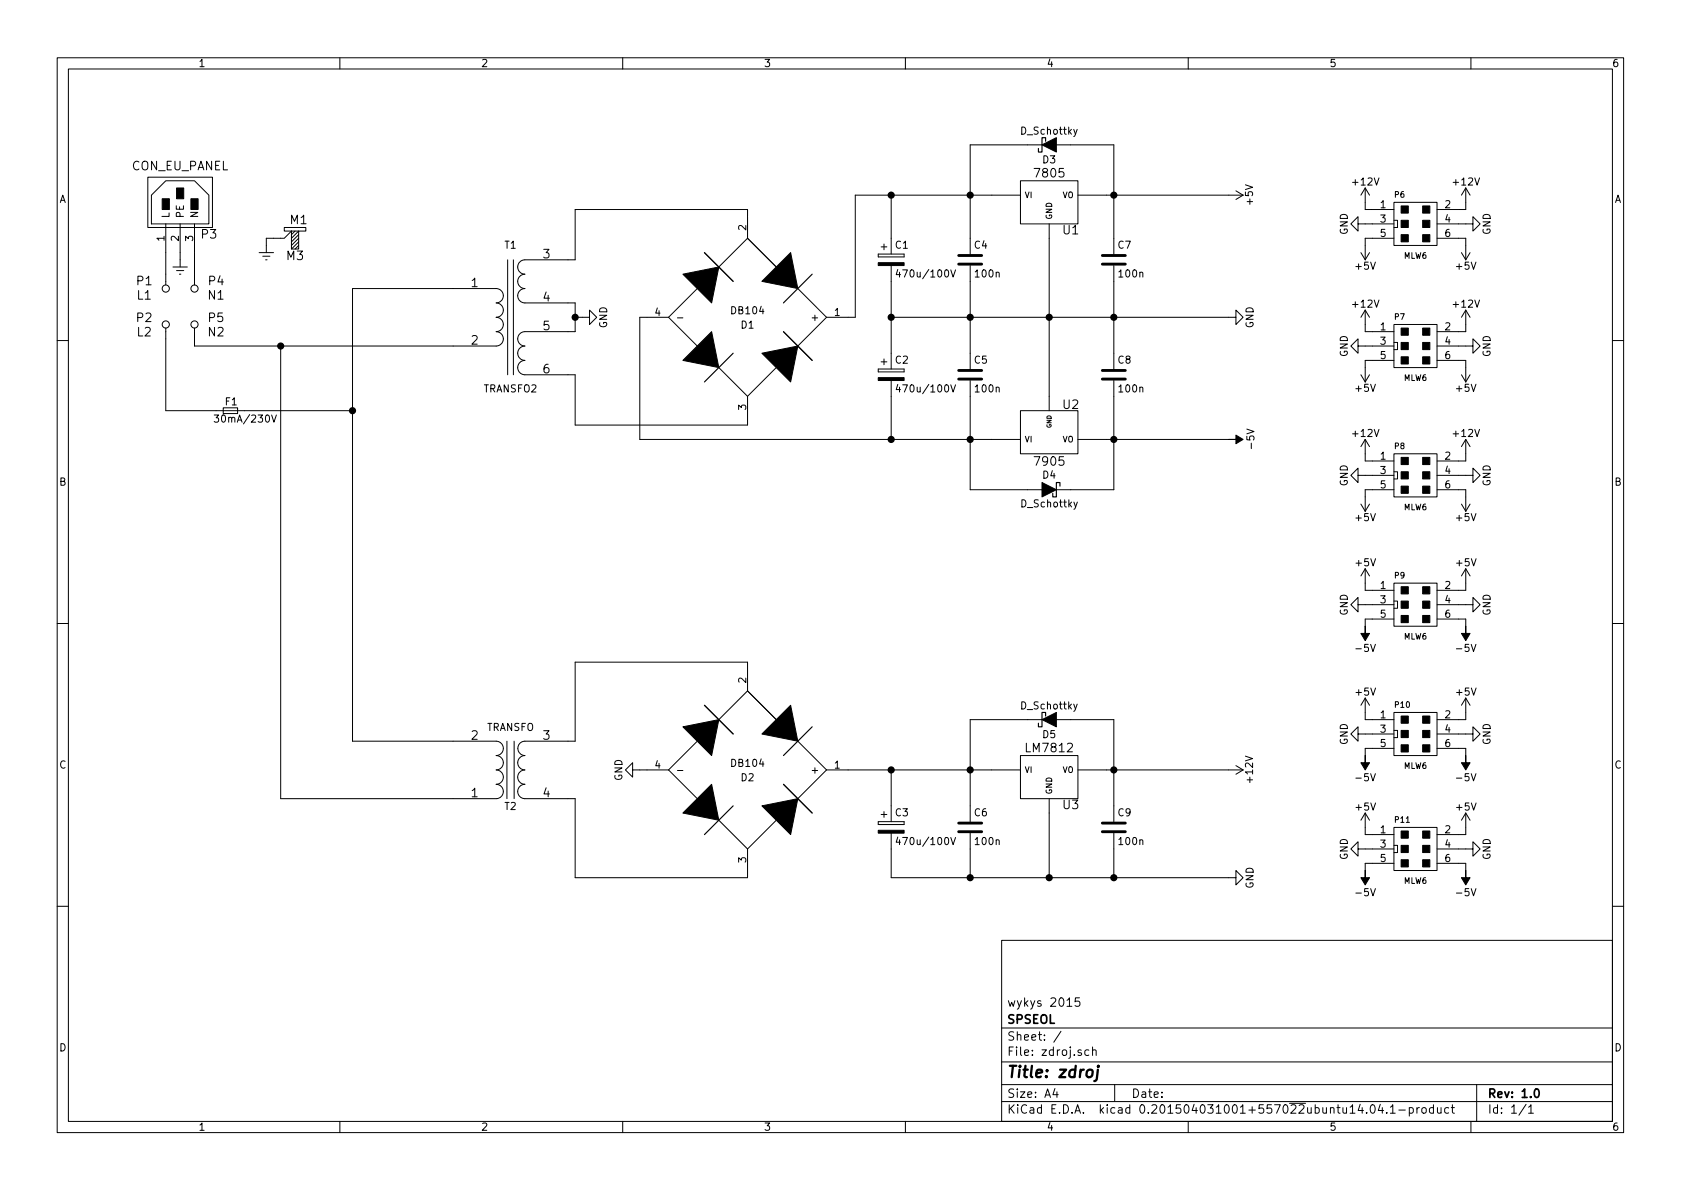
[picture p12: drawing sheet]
<svg xmlns="http://www.w3.org/2000/svg" width="297mm" height="210mm" viewBox="0 0 297 210" stroke-linecap="round" stroke-linejoin="round" font-family="sans-serif">
<g fill="none" stroke="#000" stroke-width=".18">
<path d="M10.1 10.2h276.8v189.8h-276.8zM12.1 12.2h272.8v185.9h-272.8zM60 10.2v2M110 10.2v2M160 10.2v2M209.9 10.2v2M259.9 10.2v2M26.1 31.3h11.4v8.9h-11.4zM26.8 34.5l2.5-2.6h5.1l2.5 2.6v5h-10.1zM29.3 39.5v10.8M31.8 39.5v7.7M34.4 39.5v10.8"/>
<path d="M157.5 34.5v10.4M180.3 31.9h10.1v7.6h-10.1zM180.3 34.5h-29.2v21.5h-5.1M184.1 25.6h-12.7v19.3M185.4 39.5v33M186.6 25.6h10.2v19.3M190.3 22.8l-.4 1.2-.2 .1M190.4 34.5h29.2M218.4 33.7l1.2 .8M219.6 34.5l-1.2 .7M239.9 39.5v-1.2l-1.2 1.2 1.2 1.3v-1.3h6.4M241.2 33.2v3.8h5.1"/>
<path d="M241.2 33.2l-.8 1.3M241.2 33.2l.8 1.3M246.3 35.7h7.6v7.7h-7.6zM246.3 38.9h.6v1.3h-.6M253.9 39.5h6.3v-1.2l1.3 1.2-1.3 1.3v-1.3M259 33.2v3.8h-5.1M259 33.2l-.8 1.3M259 33.2l.7 1.3M29.3 57.9v14.6h33M30.6 47.2h2.5M31.2 47.8h1.3M31.7 48.4h.3"/>
<path d="M34.4 57.9v3.2h53.3a1.27 1.27 0 0 0 1.2-1.3 1.27 1.27 0 0 0-1.2-1.2 1.27 1.27 0 0 0 1.2-1.3 1.27 1.27 0 0 0-1.2-1.3 1.27 1.27 0 0 0 1.2-1.2 1.27 1.27 0 0 0-1.2-1.3 1.27 1.27 0 0 0 1.2-1.3 1.27 1.27 0 0 0-1.2-1.2h-25.4v79.9h25.4a1.27 1.27 0 0 1 1.2 1.3 1.27 1.27 0 0 1-1.2 1.2 1.27 1.27 0 0 1 1.2 1.3 1.27 1.27 0 0 1-1.2 1.3 1.27 1.27 0 0 1 1.2 1.3 1.27 1.27 0 0 1-1.2 1.2 1.27 1.27 0 0 1 1.2 1.3 1.27 1.27 0 0 1-1.2 1.3h-38.1v-80M45.8 44.6h2.5M46.4 45.3h1.3M46.9 45.9h.3M50.2 40.2h3.8v.6h-1.2v3.2h-1.3v-3.2h-1.3zM51.5 40.8l-1.3 1.3h-3.1v2.5M51.5 40.8h1.3l-1.3 1.3M52.1 40.8l-.6 .6M52.8 42.7l-1.3 1.3M52.8 42.1l-1.3 1.3M52.8 41.4l-1.3 1.3M52.8 43.4l-.7 .6"/>
<path d="M89.7 45.9v20.3M90.7 45.9v20.3M101.6 56h2.6v-1.2l1.2 1.2-1.2 1.3v-1.3M118.1 56h-5.1v21.6h67.3M118.1 56l5.1 5.1M119.7 56.1h1M123.2 51l-5.1 5M124.5 44.6l5 5.1M132.1 42.1v-5.1h-30.5v8.9h-8.9a1.27 1.27 0 0 0-1.2 1.3 1.27 1.27 0 0 0 1.2 1.2 1.27 1.27 0 0 0-1.2 1.3 1.27 1.27 0 0 0 1.2 1.3 1.27 1.27 0 0 0-1.2 1.2 1.27 1.27 0 0 0 1.2 1.3h8.9v5.1h-8.9a1.27 1.27 0 0 0-1.2 1.2 1.27 1.27 0 0 0 1.2 1.3 1.27 1.27 0 0 0-1.2 1.3 1.27 1.27 0 0 0 1.2 1.3 1.27 1.27 0 0 0-1.2 1.2 1.27 1.27 0 0 0 1.2 1.3h8.9v8.9h30.5v-5.1M132.1 42.1l-5.1 5.1M132.1 42.1l5.1 5.1M138.4 58.6l5.1 5.1"/>
<path d="M141 51l5 5M146 56l-5 5.1M155.2 44.9v.5zM155.2 45.4h4.5zM155.2 44.9h4.5zM155.7 43.6h1zM156.2 43.1v1zM157.5 56h60.9v-1.2l1.2 1.2-1.2 1.3v-1.3M157.5 46.9v18.3M158.6 47.6l-.3 .9h.8M159.7 44.9v.5zM168 47.7l.4 1.2 .4-1.2"/>
<path d="M171.4 46.9v18.3M196.8 46.9v18.3M240.4 44.6l.8 1.3M241.2 54.8v3.8h5.1M241.2 54.8l-.8 1.2M241.2 54.8l.8 1.2M242 44.6l-.8 1.3M246.3 57.3h7.6v7.6h-7.6zM246.3 42.1h-5.1v3.8M253.9 42.1h5.1v3.8M258.2 44.6l.8 1.3M259 54.8v3.8h-5.1"/>
<path d="M259 54.8l-.8 1.2M259 54.8l.7 1.2M259.7 44.6l-.7 1.3M10.1 60.2h2M37.8 73.3h.8l-.4 .5 .4 .1v.5l-.2 .2-.6-.2M39.4 72h2.6v1h-2.6zM48 73.3l.4 1.3 .4-1.3M127 64.9l5.1 5.1M137.2 64.9l-5.1 5.1M155.2 65.2v.5zM155.2 65.7h4.5zM155.2 65.2h4.5z"/>
<path d="M155.7 63.9h1zM156.2 63.4v1zM157.5 67.2v10.4M158.6 67.9l-.3 .9h.8M159.7 65.2v.5zM168 68l.4 1.2 .4-1.2M171.4 67.2v19.3h12.7M180.3 72.5h10.1v7.7h-10.1zM190.4 77.6h26.7M196.8 67.2v19.3h-10.2M239.9 61.1v-1.3l-1.2 1.3 1.2 1.3v-1.3h6.4M240.4 66.2l.8 1.3"/>
<path d="M241.2 77.6v3.8h5.1M241.2 77.6l-.8 1.3M241.2 77.6l.8 1.3M242 66.2l-.8 1.3M246.3 60.5h.6v1.3h-.6M246.3 63.7h-5.1v3.8M253.9 61.1h6.3v-1.3l1.3 1.3-1.3 1.3v-1.3M253.9 63.7h5.1v3.8M258.2 66.2l.8 1.3M259 77.6v3.8h-5.1M259 77.6l-.8 1.3M259 77.6l.7 1.3"/>
<path d="M259.7 66.2l-.7 1.3M284.9 60.2h2M190.3 88.7l-.4 1.1-.2 .1M239.9 84v-1.3l-1.2 1.3 1.2 1.2v-1.2h6.4M240.4 89l.8 1.3M242 89l-.8 1.3M246.3 80.2h7.6v7.6h-7.6zM246.3 83.3h.6v1.3h-.6M246.3 86.5h-5.1v3.8M253.9 84h6.3v-1.3l1.3 1.3-1.3 1.2v-1.2M253.9 86.5h5.1v3.8M258.2 89l.8 1.3"/>
<path d="M259.7 89l-.7 1.3M10.1 110.1h2M239.9 106.8v-1.3l-1.2 1.3 1.2 1.3v-1.3h6.4M241.2 100.5v3.8h5.1M241.2 100.5l-.8 1.2M241.2 100.5l.8 1.2M246.3 103h7.6v7.6h-7.6zM246.3 106.2h.6v1.2h-.6M246.3 109.3h-5.1v1.3M253.9 106.8h6.3v-1.3l1.3 1.3-1.3 1.3v-1.3M253.9 109.3h5.1v1.3M259 100.5v3.8h-5.1"/>
<path d="M259 100.5l-.8 1.2M259 100.5l.7 1.2M284.9 110.1h2M89.6 130.9v10.2M90.8 130.9v10.2M111.8 136v-1.3l-1.3 1.3 1.3 1.3v-1.3h6.3M118.1 136l5.1 5.1M119.7 136.1h1M123.2 130.9l-5.1 5.1M124.5 124.6l5 5M132.1 122v-5h-30.5v13.9h-8.9a1.27 1.27 0 0 0-1.2 1.3 1.27 1.27 0 0 0 1.2 1.2 1.27 1.27 0 0 0-1.2 1.3 1.27 1.27 0 0 0 1.2 1.3 1.27 1.27 0 0 0-1.2 1.3 1.27 1.27 0 0 0 1.2 1.2 1.27 1.27 0 0 0-1.2 1.3 1.27 1.27 0 0 0 1.2 1.3h8.9v13.9h30.5v-5.1M132.1 122l-5.1 5.1"/>
<path d="M132.1 122l5.1 5.1M138.4 138.5l5.1 5.1M141 130.9l5 5.1M146 136h34.3M146 136l-5 5.1M157.5 136v9.1M180.3 133.4h10.1v7.7h-10.1zM184.1 127.1h-12.7v18M186.6 127.1h10.2v18M190.3 124.4l-.4 1.1-.2 .1M190.4 136h29.2M218.4 135.2l1.2 .8"/>
<path d="M219.6 136l-1.2 .7M239.9 129.6v-1.2l-1.2 1.2 1.2 1.3v-1.3h6.4M241.2 123.3v3.8h5.1M241.2 123.3l-.8 1.3M241.2 123.3l.8 1.3M246.3 125.8h7.6v7.6h-7.6zM246.3 129h.6v1.3h-.6M246.3 132.2h-5.1v1.2M253.9 129.6h6.3v-1.2l1.3 1.2-1.3 1.3v-1.3M253.9 132.2h5.1v1.2M259 123.3v3.8h-5.1M259 123.3l-.8 1.3"/>
<path d="M259 123.3l.7 1.3M127 144.9l5.1 5M137.2 144.9l-5.1 5M155.2 145.1v.5zM155.2 145.6h4.5zM155.2 145.1h4.5zM155.7 143.9h1zM156.2 143.3v1.1zM157.5 147.2v7.8h60.9v-1.2l1.2 1.2-1.2 1.3v-1.3M158.6 147.8l-.3 1h.8M159.7 145.1v.5zM168 147.9l.4 1.3 .4-1.3"/>
<path d="M171.4 147.2v7.8M185.4 141.1v13.9M196.8 147.2v7.8M239.9 149.9v-1.2l-1.2 1.2 1.2 1.3v-1.3h6.4M241.2 143.6v3.8h5.1M241.2 143.6l-.8 1.3M241.2 143.6l.8 1.3M246.3 146.1h7.6v7.7h-7.6zM246.3 149.3h.6v1.3h-.6M246.3 152.5h-5.1v1.3M253.9 149.9h6.3v-1.2l1.3 1.2-1.3 1.3v-1.3M253.9 152.5h5.1v1.3"/>
<path d="M259 143.6v3.8h-5.1M259 143.6l-.8 1.3M259 143.6l.7 1.3M10.1 160.1h2M177 166.1h107.9v32h-107.9zM190.7 176.2h-.7l-.1 .7 .3-.1 .5 .1 .1 .2-.1 .5-.2 .1-.6-.1M284.9 160.1h2M60 198.1v1.9M110 198.1v1.9M160 198.1v1.9M177 194.6h107.9M177 191.6h107.9"/>
<path d="M177 187.6h107.9M177 181.6h107.9M186.4 192.3l-.4 1h1M186.7 192.8v1M187.5 182.1l-1.3 2M192.4 185.5l-.5-.1-.2 .3v.6l.2 .1 .5-.1M193 185.6l.2-.2 .4 .1 .1 .9M193 184.9v1.5M196.9 191.6v3M209.9 198.1v1.9M242.2 195.3l.2-.2a.81 .81 0 0 1 .6 .6 .81 .81 0 0 1-.2 .8l-.2 .1a.79 .79 0 0 1-.4-1.3zM243.9 195l-.4 1.1h1"/>
<path d="M244.2 195.6v1M245 196.5v.1M245.6 195.5l.5-.4v1.5M245.6 196.6h.9M247.1 196.1h1.2M249 195.7l.4-.1 .3 .3-.1 .6h-.6M249 195.6v1.5M250.3 195.6v1M250.8 195.6l-.5 .3M251.3 195.8l.2-.2 .4 .2 .1 .5-.1 .2-.4 .1-.2-.1zM253.3 195.7l-.5-.1-.3 .3 .1 .6 .2 .1 .5-.1M253.3 195.1v1.5"/>
<path d="M254 195.6v.9l.4 .1 .2-.1M254.6 195.6v1M256 195.7l-.5-.1-.3 .3 .1 .6 .2 .1 .5-.1M256.4 195.6h.6M256.6 195.1v1.3l.4 .2M259.9 198.1v1.9M260.9 191.6v6.5M269.6 195l-1.2 2M270.1 195.5l.4-.4v1.5M270.1 196.6h.8"/>
<circle cx="29.3" cy="57.3" r=".63"/>
<circle cx="29.3" cy="51" r=".63"/>
<circle cx="34.4" cy="51" r=".63"/>
<circle cx="34.4" cy="57.3" r=".63"/>
</g>
<path d="M271.2 192.5l.2-.2a.81 .81 0 0 1 .6 .6 .81 .81 0 0 1-.3 .8l-.1 .1a.79 .79 0 0 1-.4-1.3z" fill="none" stroke="#000" stroke-width=".3"/>
<path d="M194 188.9l-.2 1.7-.2 .2-.3 .1M194.1 188.2l-.1 .2 .2-.1-.1-.1-.1 .2" fill="none" stroke="#000" stroke-width=".41"/>
<g fill="#000" stroke="#000" stroke-width=".18">
<path d="M28.7 35.1h1.2v1.9h-1.2zM31.2 33.2h1.3v1.9h-1.3zM33.7 35.1h1.3v1.9h-1.3zM184.1 25.6l2.5-1.3v2.6zM247.6 38.9h1.2v1.3h-1.2zM247.6 36.4h1.2v1.2h-1.2zM251.4 38.9h1.2v1.3h-1.2zM251.4 36.4h1.2v1.2h-1.2zM120.7 48.4l6.3-1.2-1.3 6.3zM139.7 44.6l1.3 6.4-6.4-1.3zM155.2 46.4h4.5v.5h-4.5zM247.6 57.9h1.2v1.3h-1.2z"/>
<path d="M247.6 41.4h1.2v1.3h-1.2zM251.4 57.9h1.2v1.3h-1.2zM251.4 41.4h1.2v1.3h-1.2zM120.7 63.7l5-5.1 1.3 6.3zM134.6 62.4l6.4-1.3-1.3 6.4zM155.2 66.7h4.5v.5h-4.5zM217.1 77.6h1.3v-.7l1.2 .7-1.2 .8v-.8zM247.6 63h1.2v1.3h-1.2zM247.6 60.5h1.2v1.3h-1.2zM251.4 63h1.2v1.3h-1.2zM251.4 60.5h1.2v1.3h-1.2zM184.1 85.2l2.5 1.3-2.5 1.3z"/>
<path d="M247.6 85.9h1.2v1.2h-1.2zM247.6 83.3h1.2v1.3h-1.2zM247.6 80.8h1.2v1.3h-1.2zM251.4 85.9h1.2v1.2h-1.2zM251.4 83.3h1.2v1.3h-1.2zM251.4 80.8h1.2v1.3h-1.2zM241.2 110.6v1.3h.8l-.8 1.2-.8-1.2h.8zM247.6 108.7h1.2v1.3h-1.2zM247.6 106.2h1.2v1.2h-1.2zM247.6 103.6h1.2v1.3h-1.2zM251.4 108.7h1.2v1.3h-1.2zM251.4 106.2h1.2v1.2h-1.2z"/>
<path d="M251.4 103.6h1.2v1.3h-1.2zM259 110.6v1.3h.7l-.7 1.2-.8-1.2h.8zM120.7 128.4l6.3-1.3-1.3 6.3zM139.7 124.6l1.3 6.3-6.4-1.3zM184.1 127.1l2.5-1.3v2.6zM241.2 133.4v1.3h.8l-.8 1.3-.8-1.3h.8zM247.6 131.5h1.2v1.3h-1.2zM247.6 129h1.2v1.3h-1.2zM247.6 126.5h1.2v1.2h-1.2zM251.4 131.5h1.2v1.3h-1.2zM251.4 129h1.2v1.3h-1.2zM251.4 126.5h1.2v1.2h-1.2z"/>
<path d="M259 133.4v1.3h.7l-.7 1.3-.8-1.3h.8zM125.7 138.5l1.3 6.4-6.3-1.3zM134.6 142.3l6.4-1.2-1.3 6.3zM155.2 146.6h4.5v.6h-4.5zM241.2 153.8v1.2h.8l-.8 1.3-.8-1.3h.8zM247.6 151.8h1.2v1.3h-1.2zM247.6 149.3h1.2v1.3h-1.2zM247.6 146.8h1.2v1.2h-1.2zM251.4 151.8h1.2v1.3h-1.2zM251.4 149.3h1.2v1.3h-1.2zM251.4 146.8h1.2v1.2h-1.2zM259 153.8v1.2h.7l-.7 1.3-.8-1.3h.8z"/>
</g>
<path d="M169.4 46.6h4M169.4 45.1h4M194.8 46.6h4M194.8 45.1h4M169.4 67h4M169.4 65.4h4M194.8 67h4M194.8 65.4h4M169.4 146.9h4M169.4 145.4h4M194.8 146.9h4M194.8 145.4h4" fill="none" stroke="#000" stroke-width=".51"/>
<path d="M184.7 25v-.7h-.6v2.6h-.6v-.7M124.5 44.6l5 5.1M138.4 58.6l5.1 5.1M143.5 48.4l-5.1 5.1M129.5 62.4l-5 5.1M187.3 85.9v-.7h-.7v2.6h-.6v-.7M124.5 124.6l5 5M138.4 138.5l5.1 5.1M143.5 128.4l-5.1 5M184.7 126.5v-.7h-.6v2.6h-.6v-.7M129.5 142.3l-5 5.1" fill="none" stroke="#000" stroke-width=".2"/>
<g fill="#000" stroke="#000" stroke-width=".25">
<circle cx="157.5" cy="34.5" r=".51"/>
<circle cx="171.4" cy="34.5" r=".51"/>
<circle cx="196.8" cy="34.5" r=".51"/>
<circle cx="101.6" cy="56" r=".51"/>
<circle cx="157.5" cy="56" r=".51"/>
<circle cx="171.4" cy="56" r=".51"/>
<circle cx="185.4" cy="56" r=".51"/>
<circle cx="196.8" cy="56" r=".51"/>
<circle cx="49.6" cy="61.1" r=".51"/>
<circle cx="62.3" cy="72.5" r=".51"/>
<circle cx="157.5" cy="77.6" r=".51"/>
<circle cx="171.4" cy="77.6" r=".51"/>
<circle cx="196.8" cy="77.6" r=".51"/>
<circle cx="157.5" cy="136" r=".51"/>
<circle cx="171.4" cy="136" r=".51"/>
<circle cx="196.8" cy="136" r=".51"/>
<circle cx="171.4" cy="155" r=".51"/>
<circle cx="185.4" cy="155" r=".51"/>
<circle cx="196.8" cy="155" r=".51"/>
</g>
<text font-size="2.8" x="178" y="190.3">Title: zdroj</text>
<g font-size="2.1">
<text x="23.2" y="30.1">CON_EU_PANEL</text>
<text x="183" y="31.3">7805</text>
<text x="51.3" y="39.6">M1</text>
<text x="187.8" y="41.4">U1</text>
<text x="35.6" y="42.1">P3</text>
<text x="50.7" y="45.9">M3</text>
<text x="96" y="45.6">3</text>
<text x="24.2" y="50.4">P1</text>
<text x="24.2" y="52.9">L1</text>
<text x="36.8" y="52.9">N1</text>
<text x="36.9" y="50.4">P4</text>
<text x="83.3" y="50.7">1</text>
<text x="96" y="53.2">4</text>
<text x="24.2" y="56.9">P2</text>
<text x="24.2" y="59.4">L2</text>
<text x="36.8" y="59.4">N2</text>
<text x="36.9" y="56.9">P5</text>
<text x="96" y="58.3">5</text>
<text x="83.3" y="60.9">2</text>
<text x="96" y="65.9">6</text>
<text x="187.8" y="72.2">U2</text>
<text x="183" y="82.3">7905</text>
<text x="83.3" y="130.7">2</text>
<text x="96" y="130.7">3</text>
<text x="181.5" y="132.9">LM7812</text>
<text x="83.3" y="140.8">1</text>
<text x="96" y="140.8">4</text>
<text x="187.8" y="142.9">U3</text>
<text x="178" y="177.8">wykys 2015</text>
<text x="178" y="183.8">Sheet: /</text>
<text x="178" y="180.8">SPSEOL</text>
<text x="178" y="186.5">File: zdroj.sch</text>
<text x="178" y="196.7">KiCad E.D.A. kicad 0.201504031001+557022ubuntu14.04.1-product</text>
<text x="178" y="193.9">Size: A4</text>
<text x="199.9" y="193.9">Date:</text>
<text x="262.9" y="193.9">Rev: 1.0</text>
<text x="262.9" y="196.7">Id: 1/1</text>
</g>
<g font-size="1.8">
<text x="35.1" y="11.8">1</text>
<text x="85" y="11.8">2</text>
<text x="135" y="11.8">3</text>
<text x="184.9" y="11.8">4</text>
<text x="234.9" y="11.8">5</text>
<text x="284.9" y="11.8">6</text>
<text x="180.5" y="23.8">D_Schottky</text>
<text x="184.3" y="28.8">D3</text>
<text x="10.5" y="35.8">A</text>
<text x="239.1" y="32.7">+12V</text>
<text x="256.9" y="32.7">+12V</text>
<text x="285.2" y="35.8">A</text>
<text x="29.9" y="38.5" transform="rotate(-90 29.9 38.5)">L</text>
<text x="32.5" y="38.5" transform="rotate(-90 32.5 38.5)">PE</text>
<text x="35" y="38.5" transform="rotate(-90 35 38.5)">N</text>
<text x="131.8" y="40.7" transform="rotate(-90 131.8 40.7)">2</text>
<text x="221.4" y="36.1" transform="rotate(-90 221.4 36.1)">+5V</text>
<text x="238.1" y="41.5" transform="rotate(-90 238.1 41.5)">GND</text>
<text x="243.9" y="36.8">1</text>
<text x="243.9" y="39.3">3</text>
<text x="243.9" y="41.8">5</text>
<text x="255.3" y="36.8">2</text>
<text x="255.3" y="39.3">4</text>
<text x="255.3" y="41.8">6</text>
<text x="263.3" y="41.5" transform="rotate(-90 263.3 41.5)">GND</text>
<text x="29" y="42.6" transform="rotate(-90 29 42.6)">1</text>
<text x="31.6" y="42.6" transform="rotate(-90 31.6 42.6)">2</text>
<text x="34.1" y="42.6" transform="rotate(-90 34.1 42.6)">3</text>
<text x="89.2" y="43.9">T1</text>
<text x="158.2" y="43.9">C1</text>
<text x="172.2" y="43.9">C4</text>
<text x="197.6" y="43.9">C7</text>
<text x="239.6" y="47.6">+5V</text>
<text x="257.3" y="47.6">+5V</text>
<text x="159.2" y="49">470u/100V</text>
<text x="172.4" y="49">100n</text>
<text x="197.8" y="49">100n</text>
<text x="107.3" y="58" transform="rotate(-90 107.3 58)">GND</text>
<text x="115.7" y="55.8">4</text>
<text x="129.3" y="55.5">DB104</text>
<text x="131" y="58">D1</text>
<text x="143.7" y="56.7">+</text>
<text x="147.5" y="55.8">1</text>
<text x="221.5" y="58" transform="rotate(-90 221.5 58)">GND</text>
<text x="239.1" y="54.3">+12V</text>
<text x="243.9" y="58.3">1</text>
<text x="255.3" y="58.3">2</text>
<text x="256.9" y="54.3">+12V</text>
<text x="158.2" y="64.2">C2</text>
<text x="172.2" y="64.2">C5</text>
<text x="197.6" y="64.2">C8</text>
<text x="238.1" y="63.1" transform="rotate(-90 238.1 63.1)">GND</text>
<text x="243.9" y="60.9">3</text>
<text x="243.9" y="63.4">5</text>
<text x="255.3" y="60.9">4</text>
<text x="255.3" y="63.4">6</text>
<text x="263.3" y="63.1" transform="rotate(-90 263.3 63.1)">GND</text>
<text x="39.8" y="71.6">F1</text>
<text x="85.5" y="69.3">TRANSFO2</text>
<text x="159.2" y="69.3">470u/100V</text>
<text x="172.4" y="69.3">100n</text>
<text x="197.8" y="69.3">100n</text>
<text x="239.6" y="69.2">+5V</text>
<text x="257.3" y="69.2">+5V</text>
<text x="38.6" y="74.6">30mA/230V</text>
<text x="131.8" y="72.4" transform="rotate(-90 131.8 72.4)">3</text>
<text x="239.1" y="77.2">+12V</text>
<text x="256.9" y="77.2">+12V</text>
<text x="221.6" y="79" transform="rotate(-90 221.6 79)">-5V</text>
<text x="243.9" y="81.2">1</text>
<text x="243.9" y="83.7">3</text>
<text x="255.3" y="81.2">2</text>
<text x="255.3" y="83.7">4</text>
<text x="10.5" y="85.8">B</text>
<text x="180.5" y="89.6">D_Schottky</text>
<text x="184.3" y="84.5">D4</text>
<text x="238.1" y="85.9" transform="rotate(-90 238.1 85.9)">GND</text>
<text x="243.9" y="86.2">5</text>
<text x="255.3" y="86.2">6</text>
<text x="263.3" y="85.9" transform="rotate(-90 263.3 85.9)">GND</text>
<text x="285.2" y="85.8">B</text>
<text x="239.6" y="92">+5V</text>
<text x="257.3" y="92">+5V</text>
<text x="239.6" y="100">+5V</text>
<text x="257.4" y="100">+5V</text>
<text x="243.9" y="104">1</text>
<text x="243.9" y="106.5">3</text>
<text x="255.3" y="104">2</text>
<text x="255.3" y="106.5">4</text>
<text x="238.1" y="108.8" transform="rotate(-90 238.1 108.8)">GND</text>
<text x="243.9" y="109.1">5</text>
<text x="255.3" y="109.1">6</text>
<text x="263.3" y="108.8" transform="rotate(-90 263.3 108.8)">GND</text>
<text x="239.8" y="115.1">-5V</text>
<text x="257.6" y="115.1">-5V</text>
<text x="131.8" y="120.6" transform="rotate(-90 131.8 120.6)">2</text>
<text x="180.5" y="125.3">D_Schottky</text>
<text x="239.6" y="122.8">+5V</text>
<text x="257.4" y="122.8">+5V</text>
<text x="85.9" y="129.1">TRANSFO</text>
<text x="184.3" y="130.4">D5</text>
<text x="238.1" y="131.6" transform="rotate(-90 238.1 131.6)">GND</text>
<text x="243.9" y="126.8">1</text>
<text x="243.9" y="129.4">3</text>
<text x="243.9" y="131.9">5</text>
<text x="255.3" y="126.8">2</text>
<text x="255.3" y="129.4">4</text>
<text x="255.3" y="131.9">6</text>
<text x="263.3" y="131.6" transform="rotate(-90 263.3 131.6)">GND</text>
<text x="10.5" y="135.7">C</text>
<text x="109.9" y="137.9" transform="rotate(-90 109.9 137.9)">GND</text>
<text x="115.7" y="135.7">4</text>
<text x="129.3" y="135.4">DB104</text>
<text x="131" y="138">D2</text>
<text x="143.7" y="136.6">+</text>
<text x="147.5" y="135.7">1</text>
<text x="239.8" y="138">-5V</text>
<text x="257.6" y="138">-5V</text>
<text x="285.2" y="135.7">C</text>
<text x="89.2" y="143">T2</text>
<text x="221.4" y="138.1" transform="rotate(-90 221.4 138.1)">+12V</text>
<text x="239.6" y="143.1">+5V</text>
<text x="257.4" y="143.1">+5V</text>
<text x="158.2" y="144.2">C3</text>
<text x="159.2" y="149.2">470u/100V</text>
<text x="172.2" y="144.2">C6</text>
<text x="172.4" y="149.2">100n</text>
<text x="197.6" y="144.2">C9</text>
<text x="197.8" y="149.2">100n</text>
<text x="243.9" y="147.2">1</text>
<text x="243.9" y="149.7">3</text>
<text x="255.3" y="147.2">2</text>
<text x="255.3" y="149.7">4</text>
<text x="131.8" y="152.3" transform="rotate(-90 131.8 152.3)">3</text>
<text x="238.1" y="151.9" transform="rotate(-90 238.1 151.9)">GND</text>
<text x="243.9" y="152.2">5</text>
<text x="255.3" y="152.2">6</text>
<text x="263.3" y="151.9" transform="rotate(-90 263.3 151.9)">GND</text>
<text x="221.5" y="157" transform="rotate(-90 221.5 157)">GND</text>
<text x="239.8" y="158.3">-5V</text>
<text x="257.6" y="158.3">-5V</text>
<text x="10.5" y="185.7">D</text>
<text x="285.2" y="185.7">D</text>
<text x="35.1" y="199.7">1</text>
<text x="85" y="199.7">2</text>
<text x="135" y="199.7">3</text>
<text x="184.9" y="199.7">4</text>
<text x="234.9" y="199.7">5</text>
<text x="284.9" y="199.7">6</text>
</g>
<g font-size="1.4">
<text x="181.1" y="35">VI</text>
<text x="187.6" y="35">VO</text>
<text x="246.4" y="34.9">P6</text>
<text x="185.9" y="38.8" transform="rotate(-90 185.9 38.8)">GND</text>
<text x="248" y="45.7">MLW6</text>
<text x="246.4" y="56.5">P7</text>
<text x="248" y="67.3">MLW6</text>
<text x="181.1" y="78.1">VI</text>
<text x="187.6" y="78.1">VO</text>
<text x="246.4" y="79.3">P8</text>
<text x="248" y="90.1">MLW6</text>
<text x="246.4" y="102.2">P9</text>
<text x="248" y="112.9">MLW6</text>
<text x="246.5" y="125">P10</text>
<text x="181.1" y="136.5">VI</text>
<text x="187.6" y="136.5">VO</text>
<text x="248" y="135.8">MLW6</text>
<text x="185.9" y="140.3" transform="rotate(-90 185.9 140.3)">GND</text>
<text x="246.5" y="145.3">P11</text>
<text x="248" y="156.1">MLW6</text>
</g>
<text font-size="1.1" x="185.8" y="75.7" transform="rotate(-90 185.8 75.7)">GND</text>
</svg>
